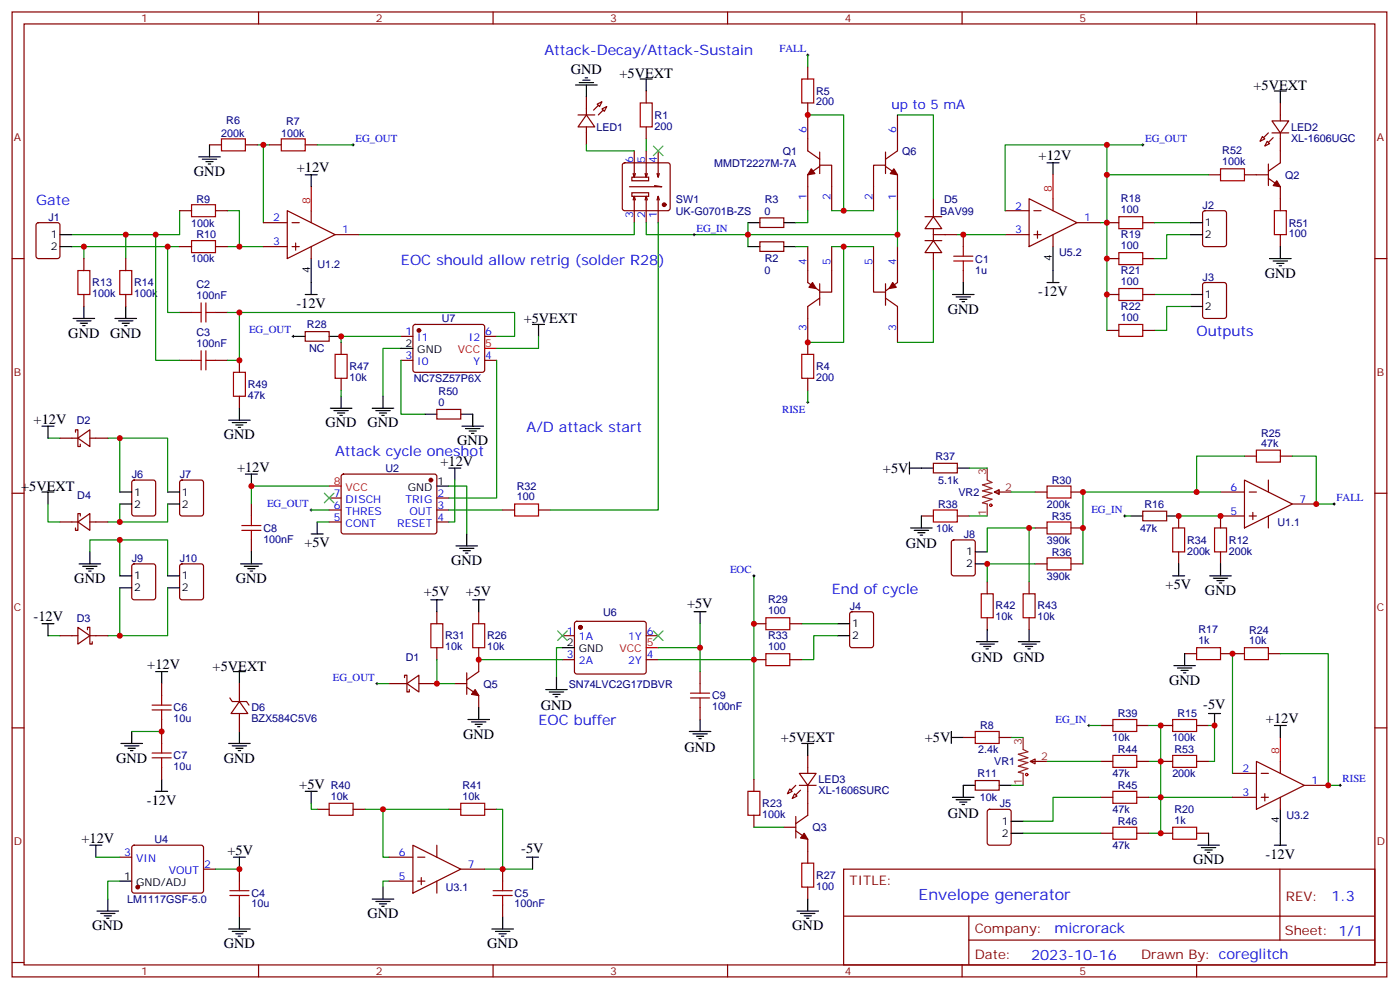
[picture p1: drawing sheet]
<svg xmlns="http://www.w3.org/2000/svg" width="413mm" height="291mm" viewBox="0 0 413 291" stroke-linecap="round" stroke-linejoin="round" font-family="sans-serif">
<g fill="none" stroke="#870000" stroke-width=".35">
<path d="M3.6 3.5h405.3v284.4h-405.3zM7.1 7.1h398.3v277.2h-398.3zM76.2 3.5v3.6M145.4 3.5v3.6M214.5 3.5v3.6M238.2 19.8v3.5M283.7 3.5v3.6M352.8 3.5v3.6M170.4 33.9h5M172.9 33.9l2.5 3.5h-5zM172.9 28.6v5.3M172.9 37.4v5.3"/>
<path d="M176.1 30.7l1.4-.7-.7 1.4zM177.5 32.1l1.4-.7-.7 1.4zM190.5 26.8v3.5M190.5 37.4v3.5M238.2 30.3v14.1l3.5 2.5M264.6 33.9v10.5l-3.5 2.5M375 35.6h5l-2.5 3.6zM375 39.2h5M377.5 30.3v5.3M377.5 39.2v8.8l-3.5 2.4M61.8 42.7h3.5M72.4 42.7h3.5"/>
<path d="M79.4 42.7h3.5M90 42.7h3.5M183.7 48.2l.5-.2h12.7l.5 .2 .2 .5v12.7l-.2 .5-.5 .2h-12.7l-.5-.2-.2-.5v-12.7zM186.3 56.8h4.9v1.1h-4.9zM186.3 52.2h4.9v1.1h-4.9zM186.7 58.9l.3-1v7.7M187 44.4v7.8l-.3-1M187 57.9l.4 1M187.4 51.2l-.4 1M190.2 58.9l.3-1v7.7M190.5 44.4v7.8l-.3-1M190.5 57.9l.4 1"/>
<path d="M190.9 51.2l-.4 1M193 54.7l2.1 .3h-9.5M193.7 58.9l.4-1v7.7M194.1 44.4v7.8l-.4-1M194.1 57.9l.3 1M194.4 51.2l-.3 1M241.7 48.7h3.5v13.4M241.7 49l-3.5 2.5v10.6M241.7 44.8v6.4M261.1 48.7h-3.5v13.4M261.1 49l3.5 2.5v10.6M261.1 44.8v6.4"/>
<path d="M275.2 58.6v5.3M303.4 58.6l14.1 7-14.1 7.1zM310.5 58.6v3.5M356.3 51.5h3.6M366.9 51.5h7.1M372.2 40.2l.7 .7-1.4 .7zM373.6 41.6l.7 .7-1.4 .7zM374 52.6l3.5 2.4v7.1M374 48.3v6.4M3.6 76.2h3.5M10.9 65.8l.4-.2h5.7l.6 .4 .1 9.5-.5 .6-5.9 .1-.6-.5-.1-9.4zM24.7 76.2v3.5"/>
<path d="M37.1 76.2v3.5M53 62.1h3.5M53 72.7h3.5M63.5 62.1h3.6M63.5 72.7h3.6M77.6 72.7h7.1M77.6 65.6h7.1M84.7 62.1l14.1 7-14.1 7.1zM86.1 72.7h2.1M86.1 65.6h2.1M87.2 71.6v2.1M91.8 62.1v3.5"/>
<path d="M91.8 72.7v3.5M98.8 69.1h7.1M224 71.3h7.1v2.8h-7.1zM224 64.2h7.1v2.8h-7.1zM238.2 72.7v10.6l3.5 2.4M245.2 72.7v13.4h-3.5M257.6 72.7v13.4h3.5M264.6 72.7v10.6l-3.5 2.4M272.7 63.9h5M272.7 70.9h5M275.2 63.9l2.5 3.5h-5zM275.2 70.9l2.5 3.5h-5z"/>
<path d="M275.2 69.1h7.1M275.2 67.4v3.5M275.2 74.4v5.3M284 69.1v3.6M284 79.7v3.6M296.4 62.1h7M296.4 69.1h7M304.8 62.1h2.2M304.8 69.1h2.2M305.9 68.1v2.1M310.5 69.1v3.6M317.5 65.6h7.1"/>
<path d="M326.4 76.2h3.5M326.4 65.6h3.5M336.9 76.2h3.6M336.9 65.6h3.6M354.8 62.3l.5-.2h5.6l.7 .4v9.5l-.4 .6-5.9 .1-.7-.5v-9.4zM377.5 69.1v3.6M405.4 76.2h3.5M24.7 86.8v3.5M37.1 86.8v3.5M53 92.1h3.5M63.5 92.1h3.6M90 97.7h7v2.8h-7z"/>
<path d="M118.2 99.1h3.5M122 95.8l.4-.2 20.1 .1 .4 .6-.1 13-.6 .4-20-.1-.5-.6v-12.7zM142.9 99.1h3.5M241.7 87.8l-3.5 2.5v14.1M241.7 83.6v6.4M261.1 83.6v6.4M261.1 87.8l3.5 2.5v10.6M326.4 86.8h3.5M326.4 97.4h3.5M336.9 86.8h3.6M336.9 97.4h3.6M354.8 83.5l.5-.2h5.6l.7 .4v9.4l-.4 .7h-5.9l-.7-.4v-9.4z"/>
<path d="M53 106.2h3.5M63.5 106.2h3.6M70.6 106.2v3.5M70.6 116.8v3.5M100.6 100.9v3.5M100.6 111.5v3.5M118.2 106.2h3.5M142.9 106.2h3.5M238.2 111.5v3.5M17.7 129.1h5.3M22.3 127.4v-.8h.7v5h.7v-.7M23 129.1l3.5-2.5v5z"/>
<path d="M26.5 129.1h5.3M100.8 139.9l.5-.2 27.1 .1 .4 .6-.1 16.5-.6 .4h-27.1l-.4-.7v-16.2zM128.8 120.6h7.1v2.9h-7.1zM275.2 136.5h7.1v2.8h-7.1zM366.9 134.4h3.6M377.5 134.4h3.5M3.6 145.3h3.5M17.7 153.8h5.3M23 153.8l3.5-2.5v5zM23.7 152v-.7h-.7v5h-.7v-.7M26.5 153.8h5.3M39.1 141.7l.4-.2h5.7l.6 .4 .1 9.4-.5 .7h-5.9l-.6-.4-.1-9.4z"/>
<path d="M53.2 141.7l.5-.2h5.6l.7 .4v9.4l-.5 .7h-5.8l-.7-.4v-9.4zM74.1 148.5v3.5M74.1 159.1v3.5M97 146.8h3.6M97 150.3h3.6M97 153.8h3.6M128.8 146.8h3.5M128.8 150.3h3.5M128.8 153.8h3.5M148.2 150.3h3.5M158.8 150.3h3.5M271.7 152h3.5"/>
<path d="M280.7 159.3l.5-.2h5.6l.7 .4v9.5l-.4 .6-5.9 .1-.7-.5v-9.4zM282.3 152h3.5M293.2 145l1.4-.7v1.4zM293.2 145h4.9M305.2 155.6h3.5M305.2 145h3.5M315.8 155.6h3.5M315.8 145h3.5M336.9 150.6h7.1v2.9h-7.1zM347.5 152v3.6M359.9 145h7M366.9 141.5l14.1 7-14.1 7.1z"/>
<path d="M366.9 152h-7v3.6M368.3 145h2.2M368.3 152h2.2M369.4 151v2.1M374 141.5v3.5M374 152v3.6M381 148.5h7.1M405.4 145.3h3.5M39.1 166.4l.4-.2h5.7l.6 .4 .1 9.4-.5 .7h-5.9l-.6-.4-.1-9.4zM53.2 166.4l.5-.2h5.6l.7 .4v9.4l-.5 .7h-5.8l-.7-.4v-9.4zM291.1 171.4v3.6M303.4 171.4v3.6"/>
<path d="M305.2 166.2h3.5M315.8 166.2h3.5M347.5 162.6v3.6M359.9 162.6v3.6M17.7 187.3h5.3M23 184.9l3.5 2.4-3.5 2.5zM25.8 185.6v-.7h.7v4.9h.7v-.7M26.5 187.3h5.3M119.3 199.7v-.7h.7v4.9h.7v-.7M128.8 180.3v3.5M128.8 190.9v3.5M137.6 198.3v6.3"/>
<path d="M141.1 180.3v3.5M141.1 190.9v7l-3.5 2.5M165.8 187.3h3.6M165.8 194.4h3.6M169.6 183.3l.5-.2h19.7l.5 .2 .2 .5v14.4l-.7 .4-20-.1-.4-.6v-14.1zM190.5 187.3h3.6M190.5 194.4h3.6M206.4 197.9v3.5M222.3 183.8h3.5M222.3 194.4h3.5M232.9 183.8h3.5M232.9 194.4h3.5"/>
<path d="M250.7 180.5l.5-.2h5.7l.6 .4 .1 9.4-.5 .7-5.9 .1-.6-.5-.1-9.4zM291.1 182v3.6M303.4 182v3.6M349.3 192.6h3.5M359.9 192.6h7M374 192.6h3.5M3.6 214.5h3.5M47.7 201.4v3.6M47.7 212v7.1M67.8 205.7l.7 1h4.2l.7 1.1M70.6 206.7l2.5 3.6h-5zM70.6 201.4v5.3"/>
<path d="M70.6 210.3v5.2M114.7 201.4h5.3M120 201.4l3.5-2.4v4.9zM123.5 201.4h5.3M134.1 201.4h3.5M137.6 202.5l3.5 2.5v3.5M206.4 208.5v3.5M284 217.3h3.5M294.6 217.3h3.5M324.6 213.8h3.5M335.2 213.8h3.5M342.2 213.8h3.6"/>
<path d="M352.8 213.8h3.5M405.4 214.5h3.5M47.7 226.1v3.6M93.5 238.5h3.5M104.1 238.5h3.5M132.3 238.5h3.6M142.9 238.5h3.5M222.3 229.7v3.5M232.9 232.5l.7 .7-1.4 .7zM234.3 233.9l.7 .7-1.4 .7zM235.7 227.9h4.9l-2.4 3.5zM235.7 231.4h4.9"/>
<path d="M238.2 222.6v5.3M238.2 231.4v8.8l-3.6 2.5M287.5 230h7.1v2.8h-7.1zM291.3 238.7l.5-.2h5.6l.7 .4v9.5l-.4 .6-5.9 .1-.7-.5v-9.4zM303.8 224.4l1.4-.7v1.4zM303.8 224.4h4.9M324.6 224.4h3.5M324.6 234.9h3.5M335.2 224.4h3.5M335.2 234.9h3.5M342.2 224.4h3.6M352.8 224.4h3.5"/>
<path d="M363.4 234.9h7.1M363.4 227.9h7.1M370.5 224.4l14.1 7-14.1 7.1zM371.9 234.9h2.1M371.9 227.9h2.1M372.9 233.9v2.1M377.5 224.4v3.5M377.5 234.9v3.6M384.6 231.4h7M35.3 252.6h3.5M39.1 249.3l.4-.2h20.1l.4 .7-.1 12.9-.6 .5-20-.1-.5-.6v-12.7zM60 256.1h3.5"/>
<path d="M70.6 256.1v3.5M114.7 252.6h7M114.7 259.6h7M121.7 249.1l14.2 7-14.2 7.1zM123.2 252.6h2.1M123.2 259.6h2.1M124.2 258.6v2.1M128.8 249.1v3.5M128.8 259.6v3.6M135.9 256.1h7M148.2 256.1v3.5M222.3 240.2v3.6"/>
<path d="M231.1 243.8h3.5M234.6 244.8l3.6 2.5v7.1M234.6 240.6v6.3M248.7 256.1h156.7v28.2h-156.7zM324.6 245.5h3.5M335.2 245.5h3.5M342.2 245.5h3.6M352.8 245.5h3.5M377.4 256.1v20.9M70.6 266.7v3.5M148.2 266.7v3.5M238.2 261.4v3.5"/>
<path d="M248.8 270h156.4M285.7 277h119.5M285.7 270v14.1M3.6 283.6h3.5M76.2 284.3v3.6M145.4 284.3v3.6M214.5 284.3v3.6M283.7 284.3v3.6M352.8 284.3v3.6M405.4 283.6h3.5"/>
</g>
<g fill="none" stroke="#000" stroke-width=".35">
<path d="M169.7 25h6.4M170.8 24.3h4.2M171.8 23.6h2.2M172.5 22.9h.7M172.9 25v3.6M188.8 23.3h3.5M190.5 23.3v3.5M375.7 26.8h3.6M377.5 26.8v3.5M58.6 46.2h6.3M59.7 46.9h4.2M60.7 47.6h2.1"/>
<path d="M61.4 48.3h.7M61.8 42.7v3.5M90 51.5h3.5M91.8 51.5v3.5M308.7 48h3.5M310.5 48v3.5M17.7 69.1h3.5M17.7 72.7h3.5M91.8 76.2v10.6M220.5 72.7h3.5M220.5 65.6h3.5M231.1 72.7h3.5"/>
<path d="M231.1 65.6h3.5M310.5 72.7v10.6M351 69.1h3.6M351 65.6h3.6M374.3 76.2h6.4M375.4 76.9h4.2M376.4 77.6h2.2M377.2 78.3h.7M377.5 72.7v3.5M21.6 93.8h6.3M22.6 94.5h4.2M23.7 95.2h2.1"/>
<path d="M24.4 96h.7M24.7 90.3v3.5M33.9 93.8h6.4M35 94.5h4.2M36 95.2h2.1M36.7 96h.7M37.1 90.3v3.5M86.5 99.1h3.5M90 86.8h3.5M97 99.1h3.6M157 95.6h3.5M158.8 95.6v3.5"/>
<path d="M280.8 86.8h6.4M281.9 87.5h4.2M283 88.2h2.1M283.7 88.9h.7M284 83.3v3.5M308.7 83.3h3.5M351 86.8h3.6M351 90.3h3.6M100.6 116.8v3.5M112.9 116.8v3.5M118.2 102.7h3.5M12.4 125.6h3.5"/>
<path d="M14.1 125.6v3.5M67.4 123.8h6.4M68.5 124.5h4.2M69.5 125.2h2.1M70.2 125.9h.7M70.6 120.3v3.5M72.4 139.7h3.5M74.1 139.7v3.5M97.4 120.3h6.4M98.5 121h4.2M99.5 121.7h2.1M100.2 122.4h.7"/>
<path d="M109.7 120.3h6.4M110.8 121h4.2M111.9 121.7h2.1M112.6 122.4h.7M125.3 122.1h3.5M132.3 137.9h3.6M134.1 137.9v3.6M135.9 122.1h3.5v3.5M136.2 125.6h6.4M137.3 126.3h4.2M138.3 127h2.1M139 127.7h.7"/>
<path d="M268.1 137.9h7.1M268.1 136.2v3.5M282.3 137.9h3.5M12.4 145h3.5M14.1 145v3.5M35.3 145h3.5M35.3 148.5h3.5M49.4 145h3.6M49.4 148.5h3.6M91.8 157.3h3.5M93.5 153.8v3.5M128.8 143.2h3.5"/>
<path d="M137.6 157.3v3.6M268.5 155.6h6.3M269.6 156.3h4.2M270.6 157h2.1M271.3 157.7h.7M271.7 152v3.6M333.4 152h3.5M344 152h3.5M23.3 166.2h6.4M24.4 166.9h4.2M25.4 167.6h2.2M26.1 168.3h.7"/>
<path d="M26.5 162.6v3.6M35.3 169.7h3.5M35.3 173.2h3.5M49.4 169.7h3.6M49.4 173.2h3.6M70.9 166.2h6.4M72 166.9h4.2M73.1 167.6h2.1M73.8 168.3h.7M74.1 162.6v3.6M127 176.7h3.6M128.8 176.7v3.6"/>
<path d="M134.4 160.9h6.4M135.5 161.6h4.2M136.6 162.3h2.1M137.3 163h.7M139.4 176.7h3.5M141.1 176.7v3.6M287.5 166.2h3.6M287.5 162.6h3.6M345.8 169.7h3.5M347.5 166.2v3.5M356.7 169.7h6.3M357.8 170.4h4.2"/>
<path d="M358.8 171.1h2.1M359.5 171.8h.7M359.9 166.2v3.5M12.4 183.8h3.5M14.1 183.8v3.5M45.9 197.9h3.5M47.7 197.9v3.5M68.8 197.9h3.6M70.6 197.9v3.5M164.1 199.7v3.5M165.8 190.9h3.6M204.6 180.3h3.6"/>
<path d="M206.4 180.3v3.5M247 183.8h3.5M247 187.3h3.5M287.9 189.1h6.4M289 189.8h4.2M290 190.5h2.1M290.7 191.2h.7M291.1 185.6v3.5M300.2 189.1h6.4M301.3 189.8h4.2M302.4 190.5h2.1M303.1 191.2h.7"/>
<path d="M303.4 185.6v3.5M346.1 196.1h6.4M347.2 196.8h4.2M348.2 197.6h2.1M348.9 198.3h.7M349.3 192.6v3.5M35.7 219.1h6.3M36.7 219.8h4.3M38.8 215.5v3.6M67.4 219.1h6.4M68.5 219.8h4.2M70.6 215.5v3.6"/>
<path d="M138 212h6.3M139 212.7h4.3M140.1 213.4h2.1M140.8 214.1h.7M141.1 208.5v3.5M160.9 203.2h6.4M162 203.9h4.2M163 204.6h2.1M163.7 205.3h.7M203.2 215.5h6.4M204.3 216.3h4.2M205.4 217h2.1"/>
<path d="M206.1 217.7h.7M206.4 212v3.5M236.4 219.1h3.5M238.2 219.1v3.5M280.5 217.3h3.5M280.5 215.5v3.6M356.3 210.3h3.6M358.1 210.3v3.5M375.7 213.8h3.6M377.5 213.8v3.5M37.8 220.5h2.1M38.5 221.2h.7"/>
<path d="M45.9 233.2h3.5M47.7 229.7v3.5M69.5 220.5h2.1M70.2 221.2h.7M90 233.2h3.5M91.8 233.2v3.5M280.8 234.9h6.4M281.9 235.7h4.2M283 236.4h2.1M283.7 237.1h.7M287.5 231.4h-3.5v3.5M294.6 231.4h3.5"/>
<path d="M377.5 238.5v10.6M26.5 249.1h3.5M28.3 249.1v3.5M35.3 259.6h3.5M68.8 252.6h3.6M70.6 252.6v3.5M155.3 252.6h3.5M157 252.6v3.5M298.1 242h3.6M298.1 245.5h3.6M353.2 249.1h6.3M354.2 249.8h4.3"/>
<path d="M355.3 250.5h2.1M356 251.2h.7M356.3 245.5v3.6M375.7 249.1h3.6M28.6 268.5h6.4M29.7 269.2h4.2M30.7 269.9h2.1M31.4 270.6h.7M31.8 264.9v3.6M67.4 273.8h6.4M68.5 274.5h4.2M69.5 275.2h2.1"/>
<path d="M70.2 275.9h.7M70.6 270.2v3.6M109.7 264.9h6.4M110.8 265.6h4.2M111.9 266.3h2.1M112.6 267.1h.7M112.9 261.4v3.5M145 273.8h6.4M146.1 274.5h4.2M147.1 275.2h2.2M147.8 275.9h.8M148.2 270.2v3.6"/>
<path d="M235 268.5h6.3M236 269.2h4.3M237.1 269.9h2.1M237.8 270.6h.7M238.2 264.9v3.6"/>
</g>
<g fill="none" stroke="#008700" stroke-width=".35">
<path d="M238.2 16.2v3.6M238.2 33.9h10.5v28.2h-3.5M264.6 33.9h10.6v24.7M75.9 42.7h3.5M77.6 42.7v22.9M93.5 42.7h10.6M172.9 42.7v1.7h14.1M190.5 40.9v3.5M326.4 42.7h10.5M326.4 51.5h29.9M21.2 72.7h31.8M24.7 72.7v3.5"/>
<path d="M37.1 69.1v7.1M45.9 69.1v37.1h7.1M49.4 72.7v19.4h3.6M53 62.1v7h-31.8M67.1 62.1h3.5v10.6M67.1 72.7h10.5M187 65.6v3.5h-81.1M190.5 65.6v3.5h74.1v3.6M194.1 65.6v84.7h-31.8M220.5 65.6v7.1M234.6 72.7h3.6M238.2 62.1v3.5h-3.6"/>
<path d="M245.2 72.7h3.5v28.2h-10.5M248.7 72.7h8.9M248.7 62.1h8.9M264.6 62.1v7M275.2 79.7v21.2h-10.6M282.3 69.1h14.1M296.4 62.1v-19.4h30v22.9M324.6 65.6h1.8M326.4 65.6v31.8M340.5 65.6h10.5M351 69.1h-7v7.1h-3.5M67.1 92.1h3.5v14.1h-3.5"/>
<path d="M70.6 92.1h81.1v7h-5.3M118.2 99.1h-17.6v1.8M158.8 99.1v3.6h-12.4M340.5 86.8h10.5M351 90.3h-7v7.1h-3.5M100.6 115v1.8M118.2 102.7h-5.3v14.1M118.2 106.2v15.9h7.1M146.4 106.2v40.6h-14.1M238.2 115v3.5M14.1 129.1h3.6M31.8 129.1h17.6v15.9"/>
<path d="M35.3 129.1v15.9M285.8 137.9h5.3M366.9 134.4h-14.1v10.6M381 134.4h7.1v14.1h5.3M14.1 148.5v5.3h3.6M35.3 148.5v5.3M35.3 159.1v10.6M49.4 148.5v5.3h-17.6M91.8 150.3h5.2M93.5 153.8h3.5M97 143.2h-22.9v5.3M132.3 143.2h5.3v14.1"/>
<path d="M132.3 150.3h15.9M134.1 141.5v12.3h-1.8M285.8 152h5.3M298.1 145h7.1M303.4 155.6v15.8M305.2 155.6h-14.1v7M331.6 152h1.8M347.5 152h12.4M352.8 145h-33.5v21.2M352.8 145h7.1M26.5 162.6v-3.5h22.9v10.6M35.3 173.2v14.1"/>
<path d="M49.4 173.2v14.1h-17.6M222.3 169.7v60M305.2 166.2h-14.1v5.2M14.1 187.3h3.6M128.8 194.4v7h5.3M141.1 194.4h24.7M165.8 190.9h-1.7v8.8M194.1 194.4h28.2M194.1 190.9h12.3M206.4 183.8v14.1M236.4 183.8h10.6M247 187.3h-7.1v7.1h-3.5"/>
<path d="M363.4 192.6v35.3M377.5 192.6h14.1v38.8h3.5M38.8 215.5h8.9M111.2 201.4h3.5M298.1 217.3h3.6M321.1 213.8h3.5M338.7 213.8h3.5v10.6M356.3 213.8h1.8v10.6h-1.8M91.8 236.7v1.8h1.7M107.6 238.5h24.7M112.9 238.5v14.1h1.8M146.4 238.5h1.8v17.6h-5.3"/>
<path d="M298.1 231.4h3.6M308.7 224.4h15.9M324.6 234.9h-14.1v7.1h-8.8M338.7 224.4h3.5v10.5h21.2M338.7 234.9h3.5v10.6h-3.5M28.3 252.6h7M35.3 259.6h-3.5v5.3M63.5 256.1h7.1M114.7 259.6h-1.8v1.8M148.2 256.1h8.8M222.3 243.8h8.8M301.7 245.5h22.9"/>
</g>
<g fill="none" stroke="#a10000" stroke-width=".35">
<path d="M188.8 30.3h3.5v7.1h-3.5zM236.4 23.3h3.5v7h-3.5zM65.3 40.9h7.1v3.5h-7.1zM82.9 40.9h7.1v3.5h-7.1zM359.9 49.7h7v3.6h-7zM23 79.7h3.5v7.1h-3.5zM35.3 79.7h3.5v7.1h-3.5zM56.5 60.3h7v3.6h-7zM56.5 70.9h7v3.5h-7zM281.2 76.9h5.6M281.2 75.5h5.6M284 72.7v2.8"/>
<path d="M284 76.9v2.8M329.9 74.4h7v3.6h-7zM329.9 63.9h7v3.5h-7zM375.7 62.1h3.6v7h-3.6zM56.5 92.1h2.8M59.3 89.3v5.6M60.7 89.3v5.6M60.7 92.1h2.8M329.9 85h7v3.5h-7zM329.9 95.6h7v3.5h-7zM56.5 106.2h2.8M59.3 103.4v5.6"/>
<path d="M60.7 103.4v5.6M60.7 106.2h2.8M68.8 109.7h3.6v7.1h-3.6zM98.8 104.4h3.5v7.1h-3.5zM236.4 104.4h3.5v7.1h-3.5zM370.5 132.6h7v3.6h-7zM71.3 154.9h5.6M71.3 156.3h5.6M74.1 152v2.9M74.1 156.3v2.8M151.7 148.5h7.1v3.5h-7.1zM275.2 150.3h7.1v3.5h-7.1z"/>
<path d="M308.7 153.8h7.1v3.5h-7.1zM308.7 143.2h7.1v3.6h-7.1zM345.8 155.6h3.5v7h-3.5zM358.1 155.6h3.5v7h-3.5zM289.3 175h3.5v7h-3.5zM301.7 175h3.5v7h-3.5zM308.7 164.4h7.1v3.5h-7.1zM127 183.8h3.6v7.1h-3.6zM139.4 183.8h3.5v7.1h-3.5zM225.8 182h7.1v3.6h-7.1zM225.8 192.6h7.1v3.5h-7.1zM352.8 190.9h7.1v3.5h-7.1z"/>
<path d="M366.9 190.9h7.1v3.5h-7.1zM44.8 209.2h5.7M44.8 207.8h5.7M47.7 205v2.8M47.7 209.2v2.8M47.7 219.1v2.8M203.6 205.7h5.6M203.6 204.3h5.6M206.4 201.4v2.9M206.4 205.7v2.8M287.5 215.5h7.1v3.6h-7.1zM328.1 212h7.1v3.5h-7.1z"/>
<path d="M345.8 212h7v3.5h-7zM44.8 223.3h5.7M44.8 221.9h5.7M47.7 223.3v2.8M97 236.7h7.1v3.5h-7.1zM135.9 236.7h7v3.5h-7zM220.5 233.2h3.5v7h-3.5zM328.1 222.6h7.1v3.5h-7.1zM328.1 233.2h7.1v3.5h-7.1zM345.8 222.6h7v3.5h-7zM70.6 259.6v2.9M148.2 259.6v2.9"/>
<path d="M236.4 254.4h3.5v7h-3.5zM328.1 243.8h7.1v3.5h-7.1zM345.8 243.8h7v3.5h-7zM67.8 263.9h5.6M67.8 262.5h5.6M70.6 263.9v2.8M145.4 263.9h5.6M145.4 262.5h5.6M148.2 263.9v2.8"/>
<circle cx="292.1" cy="148.9" r=".35"/>
<circle cx="302.7" cy="228.2" r=".35"/>
</g>
<g fill="#870000" stroke="#870000" stroke-width=".35">
<path d="M375.4 40.6l-1.4 1.4z"/>
<path d="M374 39.2l-1.4 1.4z"/>
<path d="M140.1 203.2l1 1.8-2.1-.4z"/>
<path d="M236 232.8l-1.4 1.4z"/>
<path d="M234.6 231.4l-1.4 1.4z"/>
<path d="M176.4 33.9l1.4-1.4z"/>
<path d="M176.4 31l-1.4 1.5z"/>
<path d="M263.6 49.7l1 1.8-2.1-.3z"/>
<path d="M263.2 83.3l1.1 1.4-2.2 .3z"/>
<path d="M239.2 49.7l1.1 1.5-2.1 .3z"/>
<path d="M239.6 83.3l1 1.7-2.1-.3z"/>
<path d="M376.4 53.3l1.1 1.7-2.1-.3z"/>
<path d="M237.1 245.5l1.1 1.8-2.2-.4z"/>
<circle cx="40.6" cy="261.4" r=".53"/>
<circle cx="127" cy="141.5" r=".53"/>
<circle cx="195.8" cy="60.3" r=".53"/>
<circle cx="171.1" cy="184.9" r=".53"/>
<circle cx="123.5" cy="97.4" r=".53"/>
</g>
<path d="M91.8 55v7.1M310.5 51.5v7.1M142.9 102.7h3.5M97 143.2h3.6M190.5 190.9h3.6M377.5 217.3v7.1" fill="none" stroke="#f00" stroke-width=".35"/>
<path d="M192.7 43l2.8 2.9M195.5 43l-2.8 2.9M95.6 145.3l2.9 2.9M98.5 145.3l-2.9 2.9M164.4 185.9l2.9 2.8M167.3 185.9l-2.9 2.8M192.7 185.9l2.8 2.8M195.5 185.9l-2.8 2.8" fill="none" stroke="#3c3" stroke-width=".35"/>
<g fill="none" stroke="#000" stroke-width=".29">
<path d="M237.8 16.2h.7M238.2 15.9v.7M103.8 42.7h.7M104.1 42.3v.7M336.6 42.7h.7M336.9 42.3v.7M204.3 69.1h.7M204.6 68.8v.7M86.1 99.1h.7M86.5 98.8v.7M237.8 118.5h.7M238.2 118.2v.7"/>
<path d="M91.4 150.3h.7M91.8 149.9v.7M331.3 152h.7M331.6 151.7v.7M393 148.5h.7M393.4 148.2v.7M221.9 169.7h.7M222.3 169.3v.7M110.8 201.4h.7M111.2 201.1v.7M320.7 213.8h.7M321.1 213.4v.7"/>
<path d="M394.8 231.4h.7M395.1 231.1v.7"/>
</g>
<path d="M291.1 137.9v3.6l1.4 .7-2.8 .7 2.8 1-2.8 .7 2.8 .7-2.8 1.1 2.8 .7-2.8 1.1 1.4 .3v3.5M301.7 217.3v3.5l1.4 .7-2.9 .7 2.9 1.1-2.9 .7 2.9 .7-2.9 1.1 2.9 .7-2.9 1 1.5 .4v3.5" fill="none" stroke="#8c2424" stroke-width=".35"/>
<g fill="#c00">
<circle cx="112.9" cy="238.5" r=".88"/>
<circle cx="148.2" cy="256.1" r=".88"/>
<circle cx="70.6" cy="256.1" r=".88"/>
<circle cx="35.3" cy="187.3" r=".88"/>
<circle cx="35.3" cy="159.1" r=".88"/>
<circle cx="35.3" cy="129.1" r=".88"/>
<circle cx="47.7" cy="215.5" r=".88"/>
<circle cx="77.6" cy="42.7" r=".88"/>
<circle cx="37.1" cy="69.1" r=".88"/>
<circle cx="24.7" cy="72.7" r=".88"/>
<circle cx="70.6" cy="72.7" r=".88"/>
<circle cx="326.4" cy="65.6" r=".88"/>
<circle cx="342.2" cy="234.9" r=".88"/>
<circle cx="326.4" cy="76.2" r=".88"/>
<circle cx="326.4" cy="86.8" r=".88"/>
<circle cx="326.4" cy="42.7" r=".88"/>
<circle cx="248.7" cy="72.7" r=".88"/>
<circle cx="248.7" cy="62.1" r=".88"/>
<circle cx="220.5" cy="69.1" r=".88"/>
<circle cx="264.6" cy="69.1" r=".88"/>
<circle cx="388.1" cy="148.5" r=".88"/>
<circle cx="363.4" cy="192.6" r=".88"/>
<circle cx="391.6" cy="231.4" r=".88"/>
<circle cx="342.2" cy="224.4" r=".88"/>
<circle cx="222.3" cy="194.4" r=".88"/>
<circle cx="128.8" cy="201.4" r=".88"/>
<circle cx="141.1" cy="194.4" r=".88"/>
<circle cx="206.4" cy="190.9" r=".88"/>
<circle cx="74.1" cy="143.2" r=".88"/>
<circle cx="284" cy="69.1" r=".88"/>
<circle cx="35.3" cy="153.8" r=".88"/>
<circle cx="222.3" cy="183.8" r=".88"/>
<circle cx="342.2" cy="245.5" r=".88"/>
<circle cx="326.4" cy="51.5" r=".88"/>
<circle cx="319.3" cy="155.6" r=".88"/>
<circle cx="352.8" cy="145" r=".88"/>
<circle cx="319.3" cy="145" r=".88"/>
<circle cx="359.9" cy="152" r=".88"/>
<circle cx="342.2" cy="213.8" r=".88"/>
<circle cx="45.9" cy="69.1" r=".88"/>
<circle cx="49.4" cy="72.7" r=".88"/>
<circle cx="238.2" cy="100.9" r=".88"/>
<circle cx="238.2" cy="33.9" r=".88"/>
<circle cx="347.5" cy="152" r=".88"/>
<circle cx="291.1" cy="166.2" r=".88"/>
<circle cx="303.4" cy="155.6" r=".88"/>
<circle cx="70.6" cy="106.2" r=".88"/>
<circle cx="70.6" cy="92.1" r=".88"/>
<circle cx="100.6" cy="99.1" r=".88"/>
<circle cx="358.1" cy="213.8" r=".88"/>
</g>
<text font-size="4.6" fill="#00f" x="270.8" y="265.1">Envelope generator</text>
<g font-size="4.2" fill="#00f">
<text x="160.5" y="16.2">Attack-Decay/Attack-Sustain</text>
<text x="10.6" y="60.3">Gate</text>
<text x="118.2" y="78">EOC should allow retrig (solder R28)</text>
<text x="352.8" y="99.1">Outputs</text>
<text x="155.3" y="127.4">A/D attack start</text>
<text x="98.8" y="134.4">Attack cycle oneshot</text>
<text x="245.2" y="175">End of cycle</text>
<text x="158.8" y="213.8">EOC buffer</text>
<text x="392.5" y="265.4">1.3</text>
<text x="310.9" y="274.9">microrack</text>
<text x="304" y="282.7">2023-10-16</text>
</g>
<g font-size="4.2">
<text x="168.3" y="21.8">GND</text>
<text x="182.6" y="23">+5VEXT</text>
<text x="369.6" y="26.5">+5VEXT</text>
<text x="306.2" y="47.3">+12V</text>
<text x="57.2" y="51.9">GND</text>
<text x="87.5" y="50.8">+12V</text>
<text x="372.9" y="81.8">GND</text>
<text x="306.1" y="87.2">-12V</text>
<text x="87.4" y="90.7">-12V</text>
<text x="154.4" y="95.3">+5VEXT</text>
<text x="279.4" y="92.4">GND</text>
<text x="20.1" y="99.5">GND</text>
<text x="32.5" y="99.5">GND</text>
<text x="9.9" y="124.9">+12V</text>
<text x="96" y="125.9">GND</text>
<text x="108.3" y="125.9">GND</text>
<text x="66" y="129.5">GND</text>
<text x="134.8" y="131.2">GND</text>
<text x="129.9" y="137.2">+12V</text>
<text x="69.9" y="139">+12V</text>
<text x="260.3" y="139.4">+5V</text>
<text x="6.2" y="144.7">+5VEXT</text>
<text x="89.7" y="161.3">+5V</text>
<text x="267.1" y="161.6">GND</text>
<text x="133" y="166.5">GND</text>
<text x="21.9" y="171.8">GND</text>
<text x="69.5" y="171.8">GND</text>
<text x="343.7" y="173.6">+5V</text>
<text x="125" y="175.7">+5V</text>
<text x="137.3" y="175.7">+5V</text>
<text x="202.6" y="179.2">+5V</text>
<text x="355.3" y="175.3">GND</text>
<text x="9.9" y="183.1">-12V</text>
<text x="43.4" y="197.2">+12V</text>
<text x="62.7" y="197.6">+5VEXT</text>
<text x="286.5" y="195.1">GND</text>
<text x="298.8" y="195.1">GND</text>
<text x="344.7" y="201.8">GND</text>
<text x="159.5" y="209.3">GND</text>
<text x="354.8" y="209">-5V</text>
<text x="373.3" y="213.1">+12V</text>
<text x="136.6" y="217.7">GND</text>
<text x="201.8" y="221.5">GND</text>
<text x="230.3" y="218.8">+5VEXT</text>
<text x="272.7" y="218.7">+5V</text>
<text x="34.3" y="224.7">GND</text>
<text x="66" y="224.7">GND</text>
<text x="88.2" y="232.5">+5V</text>
<text x="43.3" y="237.1">-12V</text>
<text x="279.4" y="240.9">GND</text>
<text x="24" y="248.4">+12V</text>
<text x="67.1" y="251.9">+5V</text>
<text x="153.7" y="251.4">-5V</text>
<text x="351.8" y="254.7">GND</text>
<text x="373.2" y="253">-12V</text>
<text x="27.2" y="274.1">GND</text>
<text x="108.3" y="270.6">GND</text>
<text x="233.6" y="274.1">GND</text>
<text x="66" y="279.4">GND</text>
<text x="143.6" y="279.4">GND</text>
</g>
<text font-size="3.9" fill="#00f" x="262.9" y="32.1">up to 5 mA</text>
<g font-size="3.9" fill="#800">
<text x="250.5" y="260.7">TITLE:</text>
<text x="379.1" y="265.4">REV:</text>
<text x="287.4" y="274.9">Company:</text>
<text x="378.8" y="275.5">Sheet: 1/1</text>
<text x="287.4" y="282.6">Date:</text>
<text x="336.5" y="282.7">Drawn By: coreglitch</text>
</g>
<g font-size="3.2" fill="#800">
<text x="41.7" y="6.5">1</text>
<text x="110.8" y="6.5">2</text>
<text x="180" y="6.5">3</text>
<text x="249.1" y="6.5">4</text>
<text x="318.2" y="6.5">5</text>
<text x="4.1" y="41.6">A</text>
<text x="405.9" y="41.6">A</text>
<text x="4.1" y="110.8">B</text>
<text x="405.9" y="110.8">B</text>
<text x="4.1" y="179.9">C</text>
<text x="405.9" y="179.9">C</text>
<text x="4.1" y="249.1">D</text>
<text x="405.9" y="249.1">D</text>
<text x="41.7" y="287.3">1</text>
<text x="110.8" y="287.3">2</text>
<text x="180" y="287.3">3</text>
<text x="249.1" y="287.3">4</text>
<text x="318.2" y="287.3">5</text>
</g>
<g font-size="3.2" fill="#00f">
<text x="229.8" y="15.3">FALL</text>
<text x="104.8" y="41.8">EG_OUT</text>
<text x="237.8" y="39.2" transform="rotate(-90 237.8 39.2)">6</text>
<text x="264.3" y="39.2" transform="rotate(-90 264.3 39.2)">6</text>
<text x="337.6" y="41.8">EG_OUT</text>
<text x="186.7" y="48" transform="rotate(-90 186.7 48)">6</text>
<text x="190.2" y="48" transform="rotate(-90 190.2 48)">5</text>
<text x="193.7" y="48" transform="rotate(-90 193.7 48)">4</text>
<text x="237.8" y="58.8" transform="rotate(-90 237.8 58.8)">1</text>
<text x="244.9" y="58.8" transform="rotate(-90 244.9 58.8)">2</text>
<text x="257.2" y="58.8" transform="rotate(-90 257.2 58.8)">2</text>
<text x="264.3" y="58.8" transform="rotate(-90 264.3 58.8)">1</text>
<text x="80.6" y="65.3">2</text>
<text x="186.7" y="64.1" transform="rotate(-90 186.7 64.1)">3</text>
<text x="190.2" y="64.1" transform="rotate(-90 190.2 64.1)">2</text>
<text x="193.7" y="64.1" transform="rotate(-90 193.7 64.1)">1</text>
<text x="299.3" y="61.7">2</text>
<text x="319.7" y="65.3">1</text>
<text x="100.9" y="68.8">1</text>
<text x="205.4" y="68.3">EG_IN</text>
<text x="299.3" y="68.8">3</text>
<text x="80.6" y="72.3">3</text>
<text x="237.8" y="78" transform="rotate(-90 237.8 78)">4</text>
<text x="244.9" y="78" transform="rotate(-90 244.9 78)">5</text>
<text x="257.2" y="78" transform="rotate(-90 257.2 78)">5</text>
<text x="264.3" y="78" transform="rotate(-90 264.3 78)">4</text>
<text x="73.4" y="98.2">EG_OUT</text>
<text x="119.6" y="98.8">1</text>
<text x="123" y="100.5">I1</text>
<text x="138.3" y="100.5">I2</text>
<text x="143.1" y="98.8">6</text>
<text x="237.8" y="97.6" transform="rotate(-90 237.8 97.6)">3</text>
<text x="264.3" y="97.6" transform="rotate(-90 264.3 97.6)">3</text>
<text x="119.6" y="105.8">3</text>
<text x="123" y="107.6">I0</text>
<text x="139.7" y="107.6">Y</text>
<text x="143.1" y="105.8">4</text>
<text x="230.6" y="121.6">RISE</text>
<text x="78.7" y="149.4">EG_OUT</text>
<text x="98.4" y="149.9">6</text>
<text x="98.4" y="146.4">7</text>
<text x="101.9" y="148.2">DISCH</text>
<text x="119.5" y="148.2">TRIG</text>
<text x="129" y="146.4">2</text>
<text x="129" y="149.9">3</text>
<text x="362.8" y="144.6">6</text>
<text x="383.2" y="148.2">7</text>
<text x="394.1" y="147.6">FALL</text>
<text x="98.4" y="153.5">5</text>
<text x="101.9" y="155.2">CONT</text>
<text x="101.9" y="151.7">THRES</text>
<text x="117.2" y="155.2">RESET</text>
<text x="120.7" y="151.7">OUT</text>
<text x="129" y="153.5">4</text>
<text x="321.8" y="151.2">EG_IN</text>
<text x="362.8" y="151.7">5</text>
<text x="215.3" y="168.8">EOC</text>
<text x="167.2" y="187">1</text>
<text x="170.7" y="188.7">1A</text>
<text x="185.3" y="188.7">1Y</text>
<text x="190.7" y="187">6</text>
<text x="167.2" y="194">3</text>
<text x="170.7" y="195.8">2A</text>
<text x="185.3" y="195.8">2Y</text>
<text x="190.7" y="194">4</text>
<text x="98.1" y="200.6">EG_OUT</text>
<text x="311.2" y="213">EG_IN</text>
<text x="366.3" y="227.5">2</text>
<text x="386.7" y="231.1">1</text>
<text x="395.9" y="230.5">RISE</text>
<text x="366.3" y="234.6">3</text>
<text x="36.6" y="252.2">3</text>
<text x="40.1" y="254">VIN</text>
<text x="49.8" y="257.5">VOUT</text>
<text x="60.2" y="255.8">2</text>
<text x="117.6" y="252.2">6</text>
<text x="138" y="255.8">7</text>
<text x="117.6" y="259.3">5</text>
</g>
<g font-size="3.2" fill="#000080">
<text x="240.6" y="27.9">R5</text>
<text x="193" y="35">R1</text>
<text x="240.6" y="31">200</text>
<text x="65.2" y="40.3">200k</text>
<text x="66.7" y="36.7">R6</text>
<text x="82.9" y="40.3">100k</text>
<text x="84.3" y="36.9">R7</text>
<text x="175.8" y="38.6">LED1</text>
<text x="193" y="38.2">200</text>
<text x="380.7" y="41.8">XL-1606UGC</text>
<text x="380.7" y="38.5">LED2</text>
<text x="230.8" y="45.6">Q1</text>
<text x="266" y="45.6">Q6</text>
<text x="360.4" y="45.5">R52</text>
<text x="210.6" y="49.1">MMDT2227M-7A</text>
<text x="360.4" y="48.7">100k</text>
<text x="378.9" y="52.7">Q2</text>
<text x="57.9" y="59.7">R9</text>
<text x="199.3" y="59.7">SW1</text>
<text x="225.5" y="59.7">R3</text>
<text x="278.4" y="59.7">D5</text>
<text x="330.5" y="59.6">R18</text>
<text x="14.3" y="65">J1</text>
<text x="199.3" y="63.3">UK-G0701B-ZS</text>
<text x="225.4" y="63.3">0</text>
<text x="277.2" y="63.3">BAV99</text>
<text x="330.5" y="62.8">100</text>
<text x="354.6" y="61.5">J2</text>
<text x="56.4" y="66.7">100k</text>
<text x="57.9" y="70.3">R10</text>
<text x="330.5" y="70.2">R19</text>
<text x="380" y="69.9">100</text>
<text x="380" y="66.8">R51</text>
<text x="56.4" y="77.3">100k</text>
<text x="225.5" y="77.3">R2</text>
<text x="287.5" y="77.5">C1</text>
<text x="312.3" y="75.6">U5.2</text>
<text x="330.5" y="73.4">100</text>
<text x="93.6" y="79.1">U1.2</text>
<text x="225.4" y="80.9">0</text>
<text x="287.5" y="80.6">1u</text>
<text x="330.5" y="84">100</text>
<text x="330.5" y="80.8">R21</text>
<text x="354.6" y="82.7">J3</text>
<text x="27.2" y="87.6">100k</text>
<text x="27.2" y="84.4">R13</text>
<text x="39.5" y="87.6">100k</text>
<text x="39.5" y="84.4">R14</text>
<text x="57.9" y="88.2">100nF</text>
<text x="57.9" y="85">C2</text>
<text x="130.2" y="95">U7</text>
<text x="330.5" y="94.5">100</text>
<text x="330.5" y="91.4">R22</text>
<text x="57.9" y="99.1">C3</text>
<text x="90.5" y="96.8">R28</text>
<text x="57.9" y="102.3">100nF</text>
<text x="91.1" y="103.8">NC</text>
<text x="103" y="112.3">10k</text>
<text x="103" y="109.1">R47</text>
<text x="122" y="112.7">NC7SZ57P6X</text>
<text x="240.6" y="112.2">200</text>
<text x="240.6" y="109">R4</text>
<text x="73.1" y="117.6">47k</text>
<text x="73.1" y="114.4">R49</text>
<text x="129.3" y="119.6">0</text>
<text x="129.3" y="116.4">R50</text>
<text x="22.6" y="125">D2</text>
<text x="371.8" y="131.6">47k</text>
<text x="371.8" y="128.6">R25</text>
<text x="275.8" y="135.6">R37</text>
<text x="38.9" y="140.9">J6</text>
<text x="53" y="140.9">J7</text>
<text x="113.6" y="139.1">U2</text>
<text x="276.6" y="142.6">5.1k</text>
<text x="310.1" y="142.6">R30</text>
<text x="22.8" y="147.1">D4</text>
<text x="152.4" y="147.5">100</text>
<text x="152.4" y="144.3">R32</text>
<text x="276.6" y="149.7">R38</text>
<text x="282.6" y="146.1">VR2</text>
<text x="308.6" y="149.7">200k</text>
<text x="337.4" y="149.7">R16</text>
<text x="310.1" y="153.2">R35</text>
<text x="376.6" y="155">U1.1</text>
<text x="77.6" y="159.9">100nF</text>
<text x="77.6" y="156.7">C8</text>
<text x="276" y="156.7">10k</text>
<text x="284.2" y="158.5">J8</text>
<text x="308.6" y="160.2">390k</text>
<text x="336.1" y="156.7">47k</text>
<text x="350" y="160.2">R34</text>
<text x="362.3" y="160.2">R12</text>
<text x="38.9" y="165.6">J9</text>
<text x="53" y="165.6">J10</text>
<text x="310.1" y="163.8">R36</text>
<text x="350" y="163.4">200k</text>
<text x="362.3" y="163.4">200k</text>
<text x="308.6" y="170.8">390k</text>
<text x="226.4" y="177.8">R29</text>
<text x="250.5" y="179.7">J4</text>
<text x="293.5" y="179.6">R42</text>
<text x="305.9" y="179.6">R43</text>
<text x="22.6" y="183.2">D3</text>
<text x="177.8" y="181.4">U6</text>
<text x="226.4" y="181">100</text>
<text x="293.5" y="182.7">10k</text>
<text x="305.9" y="182.7">10k</text>
<text x="131.3" y="191.6">10k</text>
<text x="131.3" y="188.4">R31</text>
<text x="143.6" y="191.6">10k</text>
<text x="143.6" y="188.4">R26</text>
<text x="226.4" y="191.6">100</text>
<text x="226.4" y="188.4">R33</text>
<text x="353.3" y="189.8">1k</text>
<text x="353.3" y="186.6">R17</text>
<text x="368.3" y="189.8">10k</text>
<text x="368.3" y="186.9">R24</text>
<text x="119.6" y="194.7">D1</text>
<text x="142.6" y="202.6">Q5</text>
<text x="167.7" y="202.6">SN74LVC2G17DBVR</text>
<text x="51.2" y="209.5">C6</text>
<text x="74.1" y="209.6">D6</text>
<text x="209.9" y="209.3">100nF</text>
<text x="209.9" y="206.1">C9</text>
<text x="51.2" y="212.7">10u</text>
<text x="74.1" y="212.8">BZX584C5V6</text>
<text x="289" y="214.9">R8</text>
<text x="329.5" y="211.4">R39</text>
<text x="347.2" y="211.4">R15</text>
<text x="288.4" y="222">2.4k</text>
<text x="328" y="218.4">10k</text>
<text x="329.5" y="222">R44</text>
<text x="345.7" y="218.4">100k</text>
<text x="346.3" y="222">R53</text>
<text x="51.2" y="226.8">10u</text>
<text x="51.2" y="223.7">C7</text>
<text x="293.2" y="225.5">VR1</text>
<text x="97.6" y="232.4">R40</text>
<text x="136.4" y="232.4">R41</text>
<text x="241.3" y="234">XL-1606SURC</text>
<text x="241.3" y="230.8">LED3</text>
<text x="288.2" y="229">R11</text>
<text x="328" y="229">47k</text>
<text x="329.5" y="232.6">R45</text>
<text x="345.7" y="229">200k</text>
<text x="97.6" y="235.7">10k</text>
<text x="136.4" y="235.7">10k</text>
<text x="224.8" y="237.9">R23</text>
<text x="288.9" y="236.1">10k</text>
<text x="294.8" y="237.9">J5</text>
<text x="328" y="239.6">47k</text>
<text x="346.3" y="239.5">R20</text>
<text x="224.8" y="241">100k</text>
<text x="239.6" y="244.9">Q3</text>
<text x="329.5" y="243.1">R46</text>
<text x="346.3" y="242.7">1k</text>
<text x="379.3" y="241.4">U3.2</text>
<text x="45.6" y="248.4">U4</text>
<text x="328" y="250.2">47k</text>
<text x="131.4" y="262.6">U3.1</text>
<text x="240.6" y="262.2">100</text>
<text x="240.6" y="259">R27</text>
<text x="37.5" y="266.1">LM1117GSF-5.0</text>
<text x="74.1" y="267.4">10u</text>
<text x="74.1" y="264.2">C4</text>
<text x="151.7" y="267.3">100nF</text>
<text x="151.7" y="264.3">C5</text>
</g>
<g font-size="3.2" fill="#f00">
<text x="91.4" y="60" transform="rotate(-90 91.4 60)">8</text>
<text x="310.1" y="56.4" transform="rotate(-90 310.1 56.4)">8</text>
<text x="135" y="104.1">VCC</text>
<text x="143.1" y="102.3">5</text>
<text x="98.4" y="142.9">8</text>
<text x="101.9" y="144.6">VCC</text>
<text x="190.7" y="190.5">5</text>
<text x="182.6" y="192.3">VCC</text>
<text x="377.2" y="222.2" transform="rotate(-90 377.2 222.2)">8</text>
</g>
<g font-size="3.2">
<text x="15" y="70.2">1</text>
<text x="355.3" y="66.7">1</text>
<text x="355.3" y="70.2">2</text>
<text x="15" y="73.7">2</text>
<text x="310.1" y="76.8" transform="rotate(-90 310.1 76.8)">4</text>
<text x="91.4" y="80.3" transform="rotate(-90 91.4 80.3)">4</text>
<text x="355.3" y="87.8">1</text>
<text x="355.3" y="91.4">2</text>
<text x="119.6" y="102.3">2</text>
<text x="123" y="104.1">GND</text>
<text x="129" y="142.9">1</text>
<text x="39.5" y="146">1</text>
<text x="39.5" y="149.6">2</text>
<text x="53.7" y="146">1</text>
<text x="53.7" y="149.6">2</text>
<text x="120.2" y="144.6">GND</text>
<text x="284.8" y="163.7">1</text>
<text x="284.8" y="167.2">2</text>
<text x="39.5" y="170.7">1</text>
<text x="53.7" y="170.7">1</text>
<text x="39.5" y="174.3">2</text>
<text x="53.7" y="174.3">2</text>
<text x="251.2" y="184.9">1</text>
<text x="167.2" y="190.5">2</text>
<text x="251.2" y="188.4">2</text>
<text x="170.7" y="192.3">GND</text>
<text x="295.4" y="243.1">1</text>
<text x="377.2" y="242.6" transform="rotate(-90 377.2 242.6)">4</text>
<text x="295.4" y="246.6">2</text>
<text x="36.6" y="259.3">1</text>
<text x="40.1" y="261.1">GND/ADJ</text>
</g>
<g font-size="3.2" fill="#8d2323">
<text x="290.7" y="140.1" transform="rotate(-90 290.7 140.1)">3</text>
<text x="296.4" y="144.6">2</text>
<text x="290.7" y="151.9" transform="rotate(-90 290.7 151.9)">1</text>
<text x="301.3" y="219.4" transform="rotate(-90 301.3 219.4)">3</text>
<text x="307" y="224">2</text>
<text x="301.3" y="231.3" transform="rotate(-90 301.3 231.3)">1</text>
</g>
</svg>
